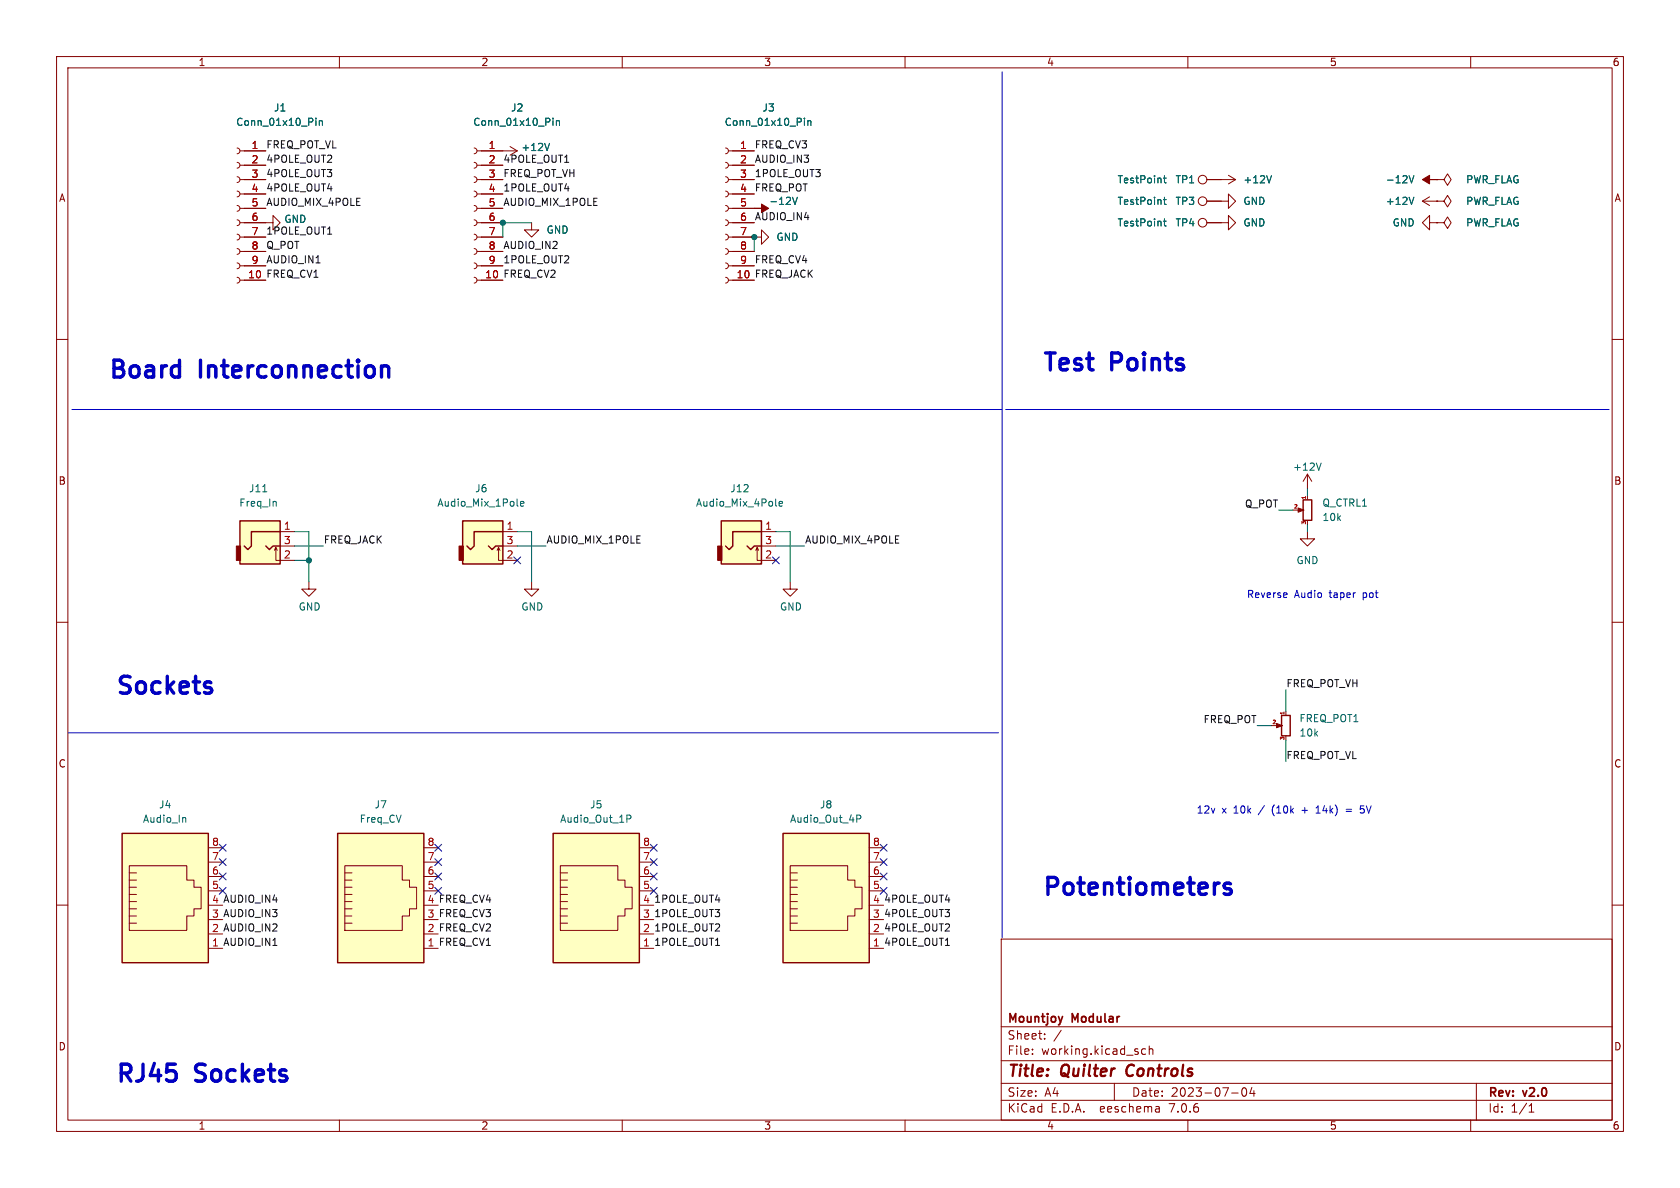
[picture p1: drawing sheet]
<svg xmlns="http://www.w3.org/2000/svg" width="297mm" height="210mm" viewBox="0 0 297 210" stroke-linecap="round" stroke-linejoin="round" font-family="sans-serif">
<g fill="none" stroke="#840000" stroke-width=".18">
<path d="M10 10h277v190h-277zM12 12h273v186h-273zM60 10v2M110 10v2M160 10v2M210 10v2M260 10v2M41.9 38.9l.4 .1 .1 .4-.1 .3-.4 .2M41.9 36.3l.4 .2 .1 .3-.1 .4-.4 .1M41.9 33.8l.4 .1 .1 .4-.1 .4-.4 .1M41.9 31.2l.4 .2 .1 .4-.1 .3-.4 .2M41.9 28.7l.4 .2 .1 .3-.1 .4-.4 .1"/>
<path d="M41.9 26.2l.4 .1 .1 .4-.1 .3-.4 .2M42.4 39.4h5.9v-1.3l1.2 1.3-1.2 1.2v-1.2M42.4 36.8h4.6M42.4 34.3h4.6M42.4 31.8h4.6M42.4 29.2h4.6M42.4 26.7h4.6M83.8 38.9l.4 .1 .1 .4-.1 .3-.4 .2M83.8 36.3l.4 .2 .1 .3-.1 .4-.4 .1M83.8 33.8l.4 .1 .1 .4-.1 .4-.4 .1M83.8 31.2l.4 .2 .1 .4-.1 .3-.4 .2M83.8 28.7l.4 .2 .1 .3-.1 .4-.4 .1"/>
<path d="M83.8 26.2l.4 .1 .1 .4-.1 .3-.4 .2M84.3 39.4h4.6M84.3 36.8h4.6M84.3 34.3h4.6M84.3 31.8h4.6M84.3 29.2h4.6M84.3 26.7h7.1M90.2 25.9l1.2 .8M91.4 26.7l-1.2 .7M94 39.4v1.2h1.2l-1.2 1.3-1.3-1.3h1.3M128.3 38.9l.3 .1 .2 .4-.2 .3-.3 .2M128.3 36.3l.3 .2 .2 .3-.2 .4-.3 .1"/>
<path d="M128.3 33.8l.3 .1 .2 .4-.2 .4-.3 .1M128.3 31.2l.3 .2 .2 .4-.2 .3-.3 .2M128.3 28.7l.3 .2 .2 .3-.2 .4-.3 .1M128.3 26.2l.3 .1 .2 .4-.2 .3-.3 .2M128.8 39.4h4.5M128.8 36.8h4.5M128.8 34.3h4.5M128.8 31.8h4.5M128.8 29.2h4.5M128.8 26.7h4.5M213.4 35.6h3.8v-1.3l1.2 1.3-1.2 1.2v-1.2M213.4 39.4h3.8v-1.3l1.2 1.3-1.2 1.2v-1.2"/>
<path d="M213.4 31.8h5M217.2 31l1.2 .8M218.4 31.8l-1.2 .7M251.5 35.6h2.5M251.5 35.6l1.2 .7M252.7 39.4v-1.3l-1.2 1.3 1.2 1.2v-1.2h1.3M252.7 34.8l-1.2 .8M254 31.8h1.3l.6-1.1 .6 1.1-.6 1-.6-1M254 31.8h.1M254 39.4h1.3l.6-1 .6 1-.6 1-.6-1M254 39.4h.1M254 35.6h1.3l.6-1.1 .6 1.1-.6 1-.6-1"/>
<path d="M254 35.6h.1M10 60h2M41.9 49l.4 .2 .1 .3-.1 .4-.4 .1M41.9 46.5l.4 .1 .1 .4-.1 .4-.4 .1M41.9 43.9l.4 .2 .1 .4-.1 .3-.4 .2M41.9 41.4l.4 .2 .1 .3-.1 .4-.4 .1M42.4 49.5h4.6M42.4 47h4.6M42.4 44.5h4.6M42.4 41.9h4.6M83.8 49l.4 .2 .1 .3-.1 .4-.4 .1M83.8 46.5l.4 .1 .1 .4-.1 .4-.4 .1"/>
<path d="M83.8 43.9l.4 .2 .1 .4-.1 .3-.4 .2M83.8 41.4l.4 .2 .1 .3-.1 .4-.4 .1M84.3 49.5h4.6M84.3 47h4.6M84.3 44.5h4.6M84.3 41.9h4.6M128.3 49l.3 .2 .2 .3-.2 .4-.3 .1M128.3 46.5l.3 .1 .2 .4-.2 .4-.3 .1M128.3 43.9l.3 .2 .2 .4-.2 .3-.3 .2M128.3 41.4l.3 .2 .2 .3-.2 .4-.3 .1M128.8 41.9h5.8v-1.3l1.3 1.3-1.3 1.3v-1.3M128.8 49.5h4.5"/>
<path d="M128.8 47h4.5M128.8 44.5h4.5M285 60h2M48.5 97.3l.3-.5v2.3h3.3M48.8 96.8l.2 .5M49.5 94h2.6M49.5 96.5h2.6M87.9 97.3l.2-.5v2.3h3.3M88.1 96.8l.3 .5M88.9 94h2.5M88.9 96.5h2.5M133.6 97.3l.3-.5v2.3h3.3"/>
<path d="M133.9 96.8l.2 .5M134.6 94h2.6M134.6 96.5h2.6M228.6 90.2h1M231.1 94v1.3h1.3l-1.3 1.2-1.2-1.2h1.2M231.1 83.8v2.6M231.1 87.6v.7M231.1 83.8l.8 1.3M231.1 83.8l-.7 1.3M10 110h2M54.6 102.9v1.2h1.3l-1.3 1.3-1.3-1.3h1.3M94 102.9v1.2h1.2l-1.2 1.3-1.3-1.3h1.3"/>
<path d="M139.7 102.9v1.2h1.3l-1.3 1.3-1.3-1.3h1.3M285 110h2M224.8 128.3h1M227.3 125.7v.7M10 160h2M22.9 159.4h1.2M22.9 158.1h1.2M22.9 156.8h1.2M22.9 153h10.1v2.6h1.3v1.2h1.3v3.9h-1.3v1.2h-1.3v2.6h-10.1zM22.9 155.6h1.2M22.9 154.3h1.2M36.8 157.5h2.6"/>
<path d="M36.8 154.9h2.6M36.8 152.4h2.6M36.8 149.9h2.6M61 159.4h1.2M61 158.1h1.2M61 156.8h1.2M61 153h10.1v2.6h1.3v1.2h1.3v3.9h-1.3v1.2h-1.3v2.6h-10.1zM61 155.6h1.2M61 154.3h1.2M74.9 157.5h2.6M74.9 154.9h2.6M74.9 152.4h2.6"/>
<path d="M74.9 149.9h2.6M99.1 159.4h1.2M99.1 158.1h1.2M99.1 156.8h1.2M99.1 153h10.1v2.6h1.3v1.2h1.3v3.9h-1.3v1.2h-1.3v2.6h-10.1zM99.1 155.6h1.2M99.1 154.3h1.2M113 157.5h2.6M113 154.9h2.6M113 152.4h2.6M113 149.9h2.6M139.7 159.4h1.3"/>
<path d="M139.7 158.1h1.3M139.7 156.8h1.3M139.7 153h10.2v2.6h1.2v1.2h1.3v3.9h-1.3v1.2h-1.2v2.6h-10.2zM139.7 155.6h1.3M139.7 154.3h1.3M153.7 157.5h2.5M153.7 154.9h2.5M153.7 152.4h2.5M153.7 149.9h2.5M285 160h2M22.9 163.2h1.2M22.9 161.9h1.2"/>
<path d="M22.9 160.7h1.2M36.8 167.6h2.6M36.8 162.6h2.6M61 163.2h1.2M61 161.9h1.2M61 160.7h1.2M74.9 167.6h2.6M74.9 162.6h2.6M99.1 163.2h1.2M99.1 161.9h1.2M99.1 160.7h1.2M113 167.6h2.6"/>
<path d="M113 162.6h2.6M113 165.1h2.6M113 160h2.6M139.7 163.2h1.3M139.7 161.9h1.3M139.7 160.7h1.3M153.7 167.6h2.5M153.7 162.6h2.5M153.7 165.1h2.5M153.7 160h2.5M177 166h108v32h-108zM60 198v2"/>
<path d="M110 198v2M160 198v2M177 194.5h108M177 191.5h108M177 187.5h108M177 181.5h108M182.5 186.3v.1M182.5 185.5v.1M184.7 183.6v.1M184.7 182.8v.1M187.6 182.1l-1.3 2M197 191.5v3"/>
<path d="M202.5 185.5l-.4-.1-.3 .3v.4l.2 .2h.5M203.2 185.5l.2-.1 .3 .1 .1 .9M203.2 184.9v1.5M204.9 195.7l.1 .9M205 196.5l-.2 .1M205 196h-.2M210 198v2M217.7 193.2h1.2M219.7 192.4l.2-.1a.81 .81 0 0 1 .6 .6 .81 .81 0 0 1-.3 .8l-.2 .1a.81 .81 0 0 1-.3-1.4zM221.3 192.2l-.3 1.1h.9M221.7 192.8v1M260 198v2"/>
<path d="M261 191.5v6.5M270.3 196.6h.9M270.3 195.5l.4-.4v1.5"/>
<circle cx="212.6" cy="35.6" r=".76"/>
<circle cx="212.6" cy="39.4" r=".76"/>
<circle cx="212.6" cy="31.7" r=".76"/>
</g>
<path d="M199.4 188.5a1.27 1.27 0 0 0 0 1.6" fill="none" stroke="#840000" stroke-width=".4"/>
<g fill="none" stroke="#006464" stroke-width=".18">
<path d="M55.8 20.9v.1M55.8 21.3v.9M56.5 21.4l.1-.1 .3 .1 .1 .8M56.5 21.3v.9M97.1 25.3l-.4 1.3M97.8 20.9v.1M97.8 21.3v.9M98.4 21.3v.9M98.4 21.4l.1-.1 .3 .1 .1 .8M140.1 34.9l.4 1.2 .5-1.2M142.2 20.9v.1M142.2 21.3v.9"/>
<path d="M142.8 21.4l.2-.1 .3 .1 .1 .8M142.8 21.3v.9M205.7 31.5h.5M205.7 35.3h.5M205.7 39.1h.5M205.9 31.1v1l.3 .2M205.9 34.9v1.1l.3 .1M205.9 38.7v1.1l.3 .1M224.8 31.1l-.4 1.2M249.1 31.1l.4 1.2 .5-1.2M250 34.9l-.5 1.2M46.4 86.9h.8"/>
<path d="M48.8 88.7v.8M91.5 89.4l.1 .1M92 89.1l.6-.2v-.2l-.4-.1-.2 .2 .1 .6h.5M137.2 89.4l.1 .1M137.7 89.1l.6-.2v-.2l-.4-.1-.2 .2 .1 .6h.5M233.6 81.9l-.5 1.2M32.7 144.5l.1 .2v.7M110.8 144.1h.5l.2 .2-.1 .4-.6 .1M151.5 144.1h.4l.3 .2-.1 .4-.6 .1"/>
</g>
<g fill="#840000" stroke="#840000" stroke-width=".18">
<path d="M229.5 89.8l1 .4h-.2h.2l-1 .4z"/>
<path d="M251.5 31.8l1.2-.8v.8h1.3h-1.3v.7z"/>
<path d="M126.9 96.5h.7v2.6h-.7z"/>
<path d="M41.8 96.5h.7v2.6h-.7z"/>
<path d="M81.2 96.5h.7v2.6h-.7z"/>
<path d="M225.7 127.9l1 .4h-.3h.3l-1 .4z"/>
<path d="M133.3 36.8h1.3v-.7l1.3 .7-1.3 .8v-.8z"/>
</g>
<g fill="none" stroke="#840000" stroke-width=".25">
<path d="M42.4 92.1h7.1v7.6h-7.1zM47 96.5l.6 .7 .7-.7h1.2M49.5 94h-5.1v2.5l-.6 .7-.6-.7M81.8 92.1h7.1v7.6h-7.1zM86.4 96.5l.6 .7 .6-.7h1.3M88.9 94h-5.1v2.5l-.6 .7-.7-.7M127.5 92.1h7.1v7.6h-7.1zM132.1 96.5l.6 .7 .6-.7h1.3M134.6 94h-5.1v2.5l-.6 .7-.6-.7M230.4 88.4h1.5v3.6h-1.5zM226.6 126.5h1.5v3.6h-1.5zM21.6 147.3h15.2v22.9h-15.2z"/>
<path d="M59.7 147.3h15.2v22.9h-15.2zM97.8 147.3h15.2v22.9h-15.2zM138.4 147.3h15.3v22.9h-15.3z"/>
</g>
<g fill="#ffffc2" stroke="#ffffc2" stroke-width=".18">
<path d="M59.7 147.3h15.2v22.9h-15.2z"/>
<path d="M97.8 147.3h15.2v22.9h-15.2z"/>
<path d="M127.5 92.1h7.1v7.6h-7.1z"/>
<path d="M42.4 92.1h7.1v7.6h-7.1z"/>
<path d="M81.8 92.1h7.1v7.6h-7.1z"/>
<path d="M138.4 147.3h15.3v22.9h-15.3z"/>
<path d="M21.6 147.3h15.2v22.9h-15.2z"/>
</g>
<path d="M67.9 64.7h.4l.3 .1 .1 .3v1.6M217.5 156.2l-.7-.1-.3 .1-.1 .3 .1 .5 1 .2 .2 .3-.2 .5-.2 .1h-.6l-.3-.1" fill="none" stroke="#0000c2" stroke-width=".6"/>
<g fill="none" stroke="#0000c2" stroke-width=".18">
<path d="M177.2 12.7v153M12.7 72.4h164.5M177.8 72.4h106.7M227.5 104.8v.3l-.6 .1M12.1 129.5h164.4M230.2 143.2h.9M232.7 143.7h.7M232.7 142.8l.3-.3v1.2M238 143.1h1M238 143.4h1M240.5 143l.4-.1 .3 .3M241.1 142.5h-.6v.6"/>
<path d="M241.2 143.5l-.3 .2h-.4"/>
</g>
<g fill="none" stroke="#009600" stroke-width=".18">
<path d="M94 39.4h-5.1v2.5M133.3 41.9v2.6M52.1 94h2.5v8.9M52.1 99.1h2.5M52.1 96.5h5M91.4 94h2.6v8.9M91.4 96.5h5.1M137.2 94h2.5v8.9M137.2 96.5h5M226.1 90.2h2.5M231.1 86.4v1.2M231.1 92.7v1.3"/>
<path d="M222.2 128.3h2.6M227.3 121.9v3.8M227.3 130.8v3.8"/>
</g>
<g fill="none" stroke="#000084" stroke-width=".18">
<path d="M90.8 98.5l1.2 1.2M92 98.5l-1.2 1.2M136.6 98.5l1.2 1.2M137.8 98.5l-1.2 1.2M38.8 154.3l1.2 1.2M38.8 149.3l1.2 1.2M38.8 151.8l1.2 1.2M38.8 156.9l1.2 1.2M40 154.3l-1.2 1.2M40 149.3l-1.2 1.2M40 151.8l-1.2 1.2M40 156.9l-1.2 1.2"/>
<path d="M76.9 156.9l1.2 1.2M76.9 151.8l1.2 1.2M76.9 149.3l1.2 1.2M76.9 154.3l1.2 1.2M78.1 156.9l-1.2 1.2M78.1 151.8l-1.2 1.2M78.1 149.3l-1.2 1.2M78.1 154.3l-1.2 1.2M115 156.9l1.2 1.2M115 151.8l1.2 1.2M115 149.3l1.2 1.2M115 154.3l1.2 1.2"/>
<path d="M116.2 156.9l-1.2 1.2M116.2 151.8l-1.2 1.2M116.2 149.3l-1.2 1.2M116.2 154.3l-1.2 1.2M155.6 156.9l1.2 1.2M155.6 151.8l1.2 1.2M155.6 149.3l1.2 1.2M155.6 154.3l1.2 1.2M156.8 156.9l-1.2 1.2M156.8 151.8l-1.2 1.2M156.8 149.3l-1.2 1.2M156.8 154.3l-1.2 1.2"/>
</g>
<g fill="#009600" stroke="#009600" stroke-width=".18">
<circle cx="88.9" cy="39.4" r=".46"/>
<circle cx="133.3" cy="41.9" r=".46"/>
<circle cx="54.6" cy="99.1" r=".46"/>
</g>
<g font-size="4.2" fill="#0000c2">
<text x="184.1" y="65.8">Test</text>
<text x="196.6" y="65.8">Points</text>
<text x="19" y="67.1">Board</text>
<text x="35.5" y="67.1">Interconnection</text>
<text x="20.3" y="122.9">Sockets</text>
<text x="184.1" y="158.5">Potentiometers</text>
<text x="20.3" y="191.5">RJ45</text>
<text x="34.8" y="191.5">Sockets</text>
</g>
<g font-size="2.8" fill="#840000">
<text x="178" y="190.9">Title:</text>
<text x="187.7" y="190.9">Quilter</text>
<text x="200" y="190.9">Controls</text>
</g>
<g font-size="2.1" fill="#840000">
<text x="178" y="184">Sheet:</text>
<text x="178" y="181.2">Mountjoy</text>
<text x="189.6" y="181.2">Modular</text>
<text x="178" y="186.7">File:</text>
<text x="184.1" y="186.7">working.kicad_sch</text>
<text x="178" y="196.9">KiCad</text>
<text x="178" y="194.1">Size:</text>
<text x="184.7" y="194.1">A4</text>
<text x="185.7" y="196.9">E.D.A.</text>
<text x="194.6" y="196.9">eeschema</text>
<text x="200" y="194.1">Date:</text>
<text x="207" y="196.9">7.0.6</text>
<text x="207" y="194.1">2023-07-04</text>
<text x="263" y="194.3">Rev:</text>
<text x="263" y="196.9">Id:</text>
<text x="267.1" y="196.9">1/1</text>
<text x="269.4" y="194.3">v2.0</text>
</g>
<g font-size="1.8" fill="#840000">
<text x="35" y="11.9">1</text>
<text x="85" y="11.9">2</text>
<text x="135" y="11.9">3</text>
<text x="185" y="11.9">4</text>
<text x="235" y="11.9">5</text>
<text x="285" y="11.9">6</text>
<text x="10.3" y="35.9">A</text>
<text x="285.3" y="35.9">A</text>
<text x="10.3" y="85.9">B</text>
<text x="285.3" y="85.9">B</text>
<text x="10.3" y="135.9">C</text>
<text x="285.3" y="135.9">C</text>
<text x="10.3" y="185.9">D</text>
<text x="285.3" y="185.9">D</text>
<text x="35" y="199.9">1</text>
<text x="85" y="199.9">2</text>
<text x="135" y="199.9">3</text>
<text x="185" y="199.9">4</text>
<text x="235" y="199.9">5</text>
<text x="285" y="199.9">6</text>
</g>
<g font-size="1.8" fill="#006464">
<text x="41.7" y="22.5">Conn_01x10_Pin</text>
<text x="48.3" y="19.9">J1</text>
<text x="83.6" y="22.5">Conn_01x10_Pin</text>
<text x="90.2" y="19.9">J2</text>
<text x="128" y="22.5">Conn_01x10_Pin</text>
<text x="134.7" y="19.9">J3</text>
<text x="92.1" y="26.9">+12V</text>
<text x="197.5" y="32.6">TestPoint</text>
<text x="207.7" y="32.6">TP1</text>
<text x="219.7" y="32.6">+12V</text>
<text x="244.9" y="32.6">-12V</text>
<text x="259.1" y="32.6">PWR_FLAG</text>
<text x="50.2" y="39.6">GND</text>
<text x="96.5" y="41.5">GND</text>
<text x="135.9" y="36.4">-12V</text>
<text x="197.5" y="36.4">TestPoint</text>
<text x="197.5" y="40.2">TestPoint</text>
<text x="207.7" y="36.4">TP3</text>
<text x="207.7" y="40.2">TP4</text>
<text x="219.7" y="36.4">GND</text>
<text x="219.7" y="40.2">GND</text>
<text x="244.9" y="36.4">+12V</text>
<text x="246.1" y="40.2">GND</text>
<text x="259.1" y="40.2">PWR_FLAG</text>
<text x="259.1" y="36.4">PWR_FLAG</text>
<text x="137.2" y="42.8">GND</text>
<text x="228.5" y="83.4">+12V</text>
<text x="42.2" y="89.8">Freq_In</text>
<text x="43.9" y="87.2">J11</text>
<text x="77.2" y="89.8">Audio_Mix_1Pole</text>
<text x="83.9" y="87.2">J6</text>
<text x="122.9" y="89.8">Audio_Mix_4Pole</text>
<text x="129" y="87.2">J12</text>
<text x="233.7" y="89.8">Q_CTRL1</text>
<text x="233.7" y="92.3">10k</text>
<text x="229.1" y="99.9">GND</text>
<text x="52.7" y="108.1">GND</text>
<text x="92.1" y="108.1">GND</text>
<text x="137.8" y="108.1">GND</text>
<text x="229.6" y="127.9">FREQ_POT1</text>
<text x="229.6" y="130.4">10k</text>
<text x="28" y="143.1">J4</text>
<text x="66.1" y="143.1">J7</text>
<text x="104.2" y="143.1">J5</text>
<text x="144.9" y="143.1">J8</text>
<text x="25.2" y="145.6">Audio_In</text>
<text x="63.5" y="145.6">Freq_CV</text>
<text x="98.9" y="145.6">Audio_Out_1P</text>
<text x="139.6" y="145.6">Audio_Out_4P</text>
</g>
<g font-size="1.8" fill="#a90000">
<text x="44.4" y="26.4">1</text>
<text x="44.4" y="29">2</text>
<text x="86.3" y="26.4">1</text>
<text x="86.3" y="29">2</text>
<text x="130.7" y="26.4">1</text>
<text x="130.7" y="29">2</text>
<text x="44.4" y="31.5">3</text>
<text x="44.4" y="34">4</text>
<text x="86.3" y="31.5">3</text>
<text x="86.3" y="34">4</text>
<text x="130.7" y="31.5">3</text>
<text x="130.7" y="34">4</text>
<text x="44.4" y="36.6">5</text>
<text x="44.4" y="39.1">6</text>
<text x="44.4" y="41.7">7</text>
<text x="86.3" y="36.6">5</text>
<text x="86.3" y="39.1">6</text>
<text x="86.3" y="41.7">7</text>
<text x="130.7" y="36.6">5</text>
<text x="130.7" y="39.1">6</text>
<text x="130.7" y="41.7">7</text>
<text x="44.4" y="44.2">8</text>
<text x="44.4" y="46.7">9</text>
<text x="86.3" y="44.2">8</text>
<text x="86.3" y="46.7">9</text>
<text x="130.7" y="44.2">8</text>
<text x="130.7" y="46.7">9</text>
<text x="43.8" y="49.3">10</text>
<text x="85.7" y="49.3">10</text>
<text x="130.1" y="49.3">10</text>
<text x="50.1" y="93.7">1</text>
<text x="89.5" y="93.7">1</text>
<text x="135.2" y="93.7">1</text>
<text x="50.1" y="98.8">2</text>
<text x="50.1" y="96.3">3</text>
<text x="89.5" y="98.8">2</text>
<text x="89.5" y="96.3">3</text>
<text x="135.2" y="98.8">2</text>
<text x="135.2" y="96.3">3</text>
<text x="37.4" y="149.6">8</text>
<text x="75.5" y="149.6">8</text>
<text x="113.6" y="149.6">8</text>
<text x="154.2" y="149.6">8</text>
<text x="37.4" y="154.7">6</text>
<text x="37.4" y="152.1">7</text>
<text x="75.5" y="154.7">6</text>
<text x="75.5" y="152.1">7</text>
<text x="113.6" y="154.7">6</text>
<text x="113.6" y="152.1">7</text>
<text x="154.2" y="154.7">6</text>
<text x="154.2" y="152.1">7</text>
<text x="37.4" y="157.2">5</text>
<text x="75.5" y="157.2">5</text>
<text x="113.6" y="159.8">4</text>
<text x="113.6" y="157.2">5</text>
<text x="154.2" y="159.8">4</text>
<text x="154.2" y="157.2">5</text>
<text x="113.6" y="167.4">1</text>
<text x="113.6" y="164.8">2</text>
<text x="113.6" y="162.3">3</text>
<text x="154.2" y="167.4">1</text>
<text x="154.2" y="164.8">2</text>
<text x="154.2" y="162.3">3</text>
</g>
<g font-size="1.8" fill="#0f0f0f">
<text x="47" y="28.9">4POLE_OUT2</text>
<text x="47" y="26.3">FREQ_POT_VL</text>
<text x="88.9" y="28.9">4POLE_OUT1</text>
<text x="133.3" y="26.3">FREQ_CV3</text>
<text x="133.3" y="28.9">AUDIO_IN3</text>
<text x="47" y="33.9">4POLE_OUT4</text>
<text x="47" y="31.4">4POLE_OUT3</text>
<text x="88.9" y="33.9">1POLE_OUT4</text>
<text x="88.9" y="31.4">FREQ_POT_VH</text>
<text x="133.3" y="31.4">1POLE_OUT3</text>
<text x="133.3" y="33.9">FREQ_POT</text>
<text x="47" y="41.6">1POLE_OUT1</text>
<text x="47" y="36.5">AUDIO_MIX_4POLE</text>
<text x="88.9" y="36.5">AUDIO_MIX_1POLE</text>
<text x="133.3" y="39">AUDIO_IN4</text>
<text x="47" y="44.1">Q_POT</text>
<text x="47" y="46.6">AUDIO_IN1</text>
<text x="88.9" y="44.1">AUDIO_IN2</text>
<text x="88.9" y="46.6">1POLE_OUT2</text>
<text x="133.3" y="46.6">FREQ_CV4</text>
<text x="47" y="49.2">FREQ_CV1</text>
<text x="88.9" y="49.2">FREQ_CV2</text>
<text x="133.3" y="49.2">FREQ_JACK</text>
<text x="220" y="89.8">Q_POT</text>
<text x="57.1" y="96.2">FREQ_JACK</text>
<text x="96.5" y="96.2">AUDIO_MIX_1POLE</text>
<text x="142.2" y="96.2">AUDIO_MIX_4POLE</text>
<text x="227.3" y="121.6">FREQ_POT_VH</text>
<text x="212.7" y="127.9">FREQ_POT</text>
<text x="227.3" y="134.3">FREQ_POT_VL</text>
<text x="37.4" y="159.8">4 AUDIO_IN4</text>
<text x="75.5" y="159.8">4 FREQ_CV4</text>
<text x="115.6" y="159.7">1POLE_OUT4</text>
<text x="156.2" y="159.7">4POLE_OUT4</text>
<text x="37.4" y="167.4">1 AUDIO_IN1</text>
<text x="37.4" y="164.8">2 AUDIO_IN2</text>
<text x="37.4" y="162.3">3 AUDIO_IN3</text>
<text x="75.5" y="167.4">1 FREQ_CV1</text>
<text x="75.5" y="164.8">2 FREQ_CV2</text>
<text x="75.5" y="162.3">3 FREQ_CV3</text>
<text x="115.6" y="162.2">1POLE_OUT3</text>
<text x="115.6" y="164.8">1POLE_OUT2</text>
<text x="115.6" y="167.3">1POLE_OUT1</text>
<text x="156.2" y="162.2">4POLE_OUT3</text>
<text x="156.2" y="167.3">4POLE_OUT1</text>
<text x="156.2" y="164.8">4POLE_OUT2</text>
</g>
<g font-size="1.8" fill="#0000c2">
<text x="220.3" y="105.8">Reverse</text>
<text x="228.8" y="105.8">Audio</text>
<text x="235.1" y="105.8">taper</text>
<text x="241.2" y="105.8">pot</text>
<text x="211.5" y="143.9">12v</text>
<text x="216" y="143.9">x</text>
<text x="218.2" y="143.9">10k</text>
<text x="222.8" y="143.9">/</text>
<text x="225.3" y="143.9">(10k</text>
<text x="230.8" y="143.9">+</text>
<text x="233.5" y="143.9">14k)</text>
<text x="239" y="143.9">=</text>
<text x="241.7" y="143.9">5V</text>
</g>
<g font-size=".9" fill="#a90000">
<text x="228.7" y="89.9">2</text>
<text x="230.9" y="88.4" transform="rotate(-90 230.9 88.4)">1</text>
<text x="230.9" y="92.8" transform="rotate(-90 230.9 92.8)">3</text>
<text x="224.9" y="128">2</text>
<text x="227.1" y="130.9" transform="rotate(-90 227.1 130.9)">3</text>
<text x="227.1" y="126.5" transform="rotate(-90 227.1 126.5)">1</text>
</g>
</svg>
